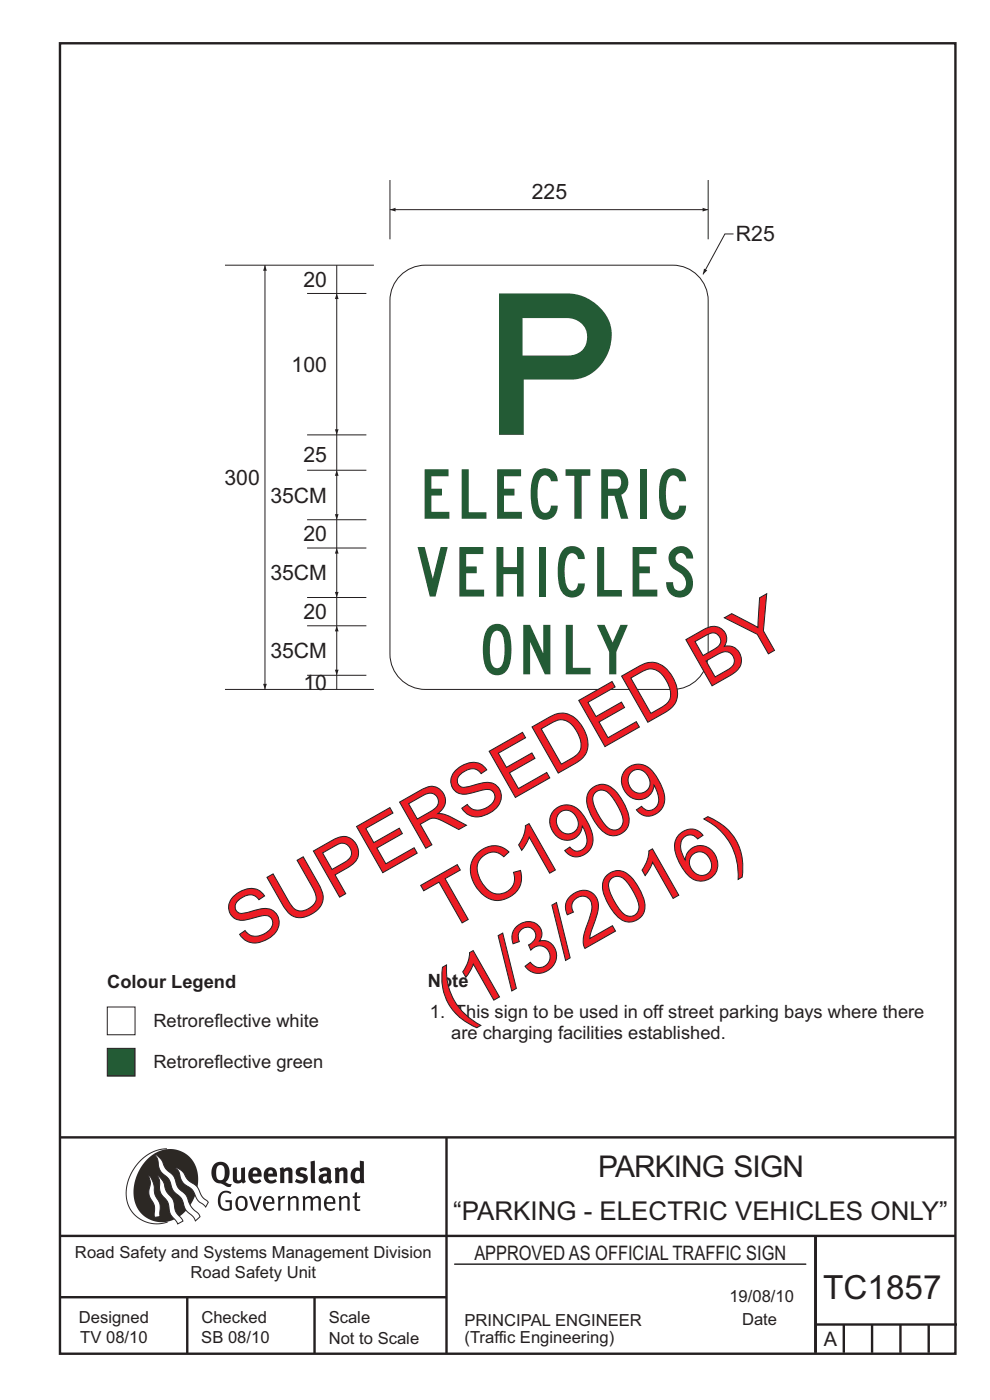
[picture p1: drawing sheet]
<svg xmlns="http://www.w3.org/2000/svg" width="210mm" height="297mm" viewBox="0 0 210 297" stroke-linecap="round" stroke-linejoin="round" font-family="sans-serif">
<g fill="none" stroke="#231f20" stroke-width=".51">
<path d="M12.7 9.2h190v278h-190zM12.7 241.3h190M94.7 241.4v45.8M12.7 275.2h82M12.7 262.2h190.1M39.7 275.2v12M66.7 275.2v12M173 262.1v24.9M173 281h30M179 281v6M185 281v6M191 281v6"/>
<path d="M197 281v6"/>
</g>
<path d="M96.4 268.2h74.6" fill="none" stroke="#231f20" stroke-width=".21"/>
<path d="M35.4 243.7a9.5 9.5 0 0 0-8.6 10.4 6.5 6.5 0 0 0 8.8 5.1" fill="none" stroke="#2c2824" stroke-width=".21"/>
<path d="M31.3 245.9a6.1 6.1 0 0 1 7.3-1.6 6.1 6.1 0 0 1 3.4 6.6 8.8 8.8 0 0 1-7.2 8.4 6.1 6.1 0 0 1-6.4-7.5 10.5 10.5 0 0 1 2.9-5.9z" fill-rule="evenodd" fill="#2c2824"/>
<g fill="#fff" stroke="#2c2824" stroke-width=".21">
<path d="M31.6 249.4l.3 .3 .6 1.2 .4 2.5 1 2 .1 2.7-1.2 .2-.1-2.5-.9-1.8-.2-.7 .3-2.4z" fill-rule="evenodd"/>
<path d="M37.1 247.7l.6 .1 .9 .6 1.3 1.9 1.9 1.5 1.1 2.1 1.3 1.2-.6 1-1.6-1.5-1.2-2.2-2-1.5-.5-.9-.4-1.5z" fill-rule="evenodd"/>
<path d="M32.8 244.9l.4 .1 .9 .8 1 2.1 1.7 1.5 .9 2.5 1.7 1.6 1.2 2.5 1.6 1.6 .2 .5-1 .9-.4-.9-1.6-1.5-1-2.4-1.7-1.7-.9-2.4-1.8-1.7-.3-.9-.3-1.6z" fill-rule="evenodd"/>
<path d="M33.4 249.4l.5 .3 .7 1 .7 2 1.5 1.9 .5 2.5 1.4 1.8 .1 .1-1.1 .7-1.6-2.2-.6-2.5-1.4-1.9-.3-1v-1.6z" fill-rule="evenodd"/>
</g>
<g fill="#231f20">
<path d="M46.8 253.1l.5-.4 .6-.1 .7 .1 .5 .3-.2 .3-.9-.3-.8 .2-.3 .7-.1 1.1 .1 .6 .3 .5 .5 .3 .6 .1 .4-.2v-1.3h-.8l-.1-.4h1.4v2l-.7 .2-.8 .1-.6-.2-.5-.5-.3-.8-.1-.9 .2-.8z" fill-rule="evenodd"/>
<path d="M50.7 254.3l.7-.2 .5 .5 .1 1.2-.2 .4-.3 .3h-.5l-.4-.4-.2-1.1zM50.4 254l-.5 1.1 .2 1.2 .8 .6 1-.2 .4-.4 .2-.5v-.8l-.2-.7-.3-.4-.5-.2h-.6z" fill-rule="evenodd"/>
<path d="M52.8 253.8l.5-.1 .9 2.6 .8-2.5h.5l-1.1 3h-.5z" fill-rule="evenodd"/>
<path d="M56.6 254.2l.4-.1 .4 .1 .2 .3 .1 .5h-1.4zM56.2 254l-.4 1v.7l.3 .6 .3 .4 .6 .2 1-.3 .2-.1-.2-.3-.6 .3-.7-.2-.3-.2-.1-.6v-.1h1.9l-.2-1.2-.8-.5-.5 .1z" fill-rule="evenodd"/>
<path d="M58.9 253.8l.5-.1 .1 .5 .4-.4 .6-.1-.2 .5-.4 .1-.4 .3v2.2h-.5z" fill-rule="evenodd"/>
<path d="M61 253.8h.5a.24 .24 0 0 0 .1 .3 .24 .24 0 0 0 .3-.2l.8-.2 .6 .5v2.6h-.4l-.1-2.3-.1-.3-.3-.1-.8 .5v2.2h-.5z" fill-rule="evenodd"/>
<path d="M64.2 253.8h.4a.23 .23 0 0 0 .2 .3 .23 .23 0 0 0 .3-.2l.5-.2 .5 .2a.23 .23 0 0 0 .3 .2 .23 .23 0 0 0 .2-.1l.8-.3 .6 .4 .1 2.7h-.5v-2.3l-.1-.3-.3-.1-.8 .5v2.2h-.5v-2.3l-.1-.3h-.3l-.8 .4v2.2h-.4z" fill-rule="evenodd"/>
<path d="M69.5 254.2l.5-.1 .4 .1 .2 .8h-1.3zM69.2 254l-.5 1 .1 .7 .2 .6 .4 .4 .4 .2 1.1-.3 .2-.1-.2-.3-.6 .3-.7-.2-.3-.3v-.6h1.9l-.2-1.2-.4-.3-.5-.2-.5 .1z" fill-rule="evenodd"/>
<path d="M71.8 253.8h.5a.24 .24 0 0 0 .1 .3 .24 .24 0 0 0 .4-.2l.7-.2 .6 .5 .1 2.6h-.5v-2.3l-.1-.3-.4-.1-.8 .5v2.2h-.5z" fill-rule="evenodd"/>
<path d="M75.3 253l.5-.1-.1 .9h.8l-.2 .3h-.6v2.2l.2 .2h.5v.3l-.2 .1-.6-.1-.4-.3v-2.4h-.4v-.3h.4z" fill-rule="evenodd"/>
<path d="M46.2 247.4l.4-.2h.4l.6 .6v1.8l-.2 .5-.4 .2h-.7l-.3-.5-.1-1.6zM45.5 246.9l-.4 .7-.2 .8v1l.3 .9 .7 .6 1 .2 1.6 .7 .4-.1 .3-.5h-.6l-.8-.4 .7-.9 .2-1.5a1.91 1.91 0 0 0-1.1-1.8 1.91 1.91 0 0 0-2.1 .3z" fill-rule="evenodd"/>
<path d="M49.4 247.8l.8-.2 .1 2.5 .1 .2 .3 .1 .4-.3v-2.3l.9-.2v2.6l.2 .5-.7 .3a.39 .39 0 0 0-.7 0h-.8l-.5-.4z" fill-rule="evenodd"/>
<path d="M53.8 248.4l.3-.1h.3l.2 .7h-1zM53.1 248l-.3 .5-.1 .8v.7l.4 .6 .5 .4 .6 .1 .7-.1 .6-.4-.4-.5-.4 .3h-.5l-.4-.1-.2-.4v-.3h1.9l-.1-1-.3-.6-1-.4-.5 .1z" fill-rule="evenodd"/>
<path d="M57.1 248.4l.2-.1h.4l.2 .7h-1zM56.4 248l-.4 .6-.1 .8 .1 .7 .4 .5 .5 .4 .6 .1 .6-.1 .6-.4-.3-.5-.6 .3h-.5l-.4-.6v-.2h1.9l-.1-1-.3-.6-.5-.3-.5-.1-.5 .1z" fill-rule="evenodd"/>
<path d="M59.3 247.8l.8-.2 .1 .4 1-.4 .7 .3 .1 .5v2.6h-.8v-2.3l-.3-.3-.6 .3v2.3h-.9z" fill-rule="evenodd"/>
<path d="M63 248l.9-.4 1.3 .3-.3 .6-.9-.2-.3 .2 .1 .3 1 .3 .4 .4v.8l-.4 .6-1.1 .2-1.1-.4 .3-.6 1 .4 .3-.1 .2-.3-.2-.3-.9-.3-.4-.3-.2-.6z" fill-rule="evenodd"/>
<path d="M68.6 249.7l.7-.2v.8l-.3 .2-.3-.1-.2-.3zM67.6 248.1l.4 .6 .8-.4 .5 .2a.35 .35 0 0 1 0 .5 .35 .35 0 0 1-.5 0l-1 .4-.2 .9 .2 .4 .3 .3h1.1a.49 .49 0 0 1 .8 .2l.5-.6-.3-.4v-1.7l-.2-.5-.4-.3-.6-.1z" fill-rule="evenodd"/>
<path d="M71 247.8l.8-.2 .1 .4 .9-.4 .7 .3 .2 .5v2.6h-.8l-.1-2.3-.2-.3-.6 .3v2.3h-.9z" fill-rule="evenodd"/>
<path d="M75.6 248.5l.3-.1 .4 .2v1.5l-.3 .2h-.4l-.2-.4-.1-.9zM76.3 246.2v1.3a.19 .19 0 0 1 0 .3 .19 .19 0 0 1-.3-.1l-.8 .1-.6 .5-.2 .9 .1 1 .3 .5 .6 .3h.6l.5-.2v.2h.8l-.1-4.6z" fill-rule="evenodd"/>
<path d="M65.9 246.4l.9-.2 .1 4.8h-.8l-.1-.3z" fill-rule="evenodd"/>
</g>
<path d="M22.8 222.4h5.8v5.9h-5.8z" fill-rule="evenodd" fill="#235b35" stroke="#231f20" stroke-width=".21"/>
<path d="M22.8 213.6h5.8v5.9h-5.8z" fill-rule="evenodd" fill="#fff" stroke="#231f20" stroke-width=".21"/>
<path d="M85.3 58.1a7.5 7.5 0 0 1 4.9-1.8h52.5a7.5 7.5 0 0 1 7.5 7.5v75a7.5 7.5 0 0 1-7.5 7.5h-52.5a7.5 7.5 0 0 1-7.5-7.5v-75a7.5 7.5 0 0 1 2.6-5.7z" fill="none" stroke="#231f20" stroke-width=".21"/>
<g fill="#235b35">
<path d="M90.1 99.6h5.1v1.4h-3.7v2.7h2.2v1.4h-2.2v3.5h3.8v1.5h-5.2z"/>
<path d="M97.9 99.6h1.5v9.1h3.8v1.4h-5.3z"/>
<path d="M105.5 99.6h5v1.4h-3.6v2.7h2.2v1.4h-2.2v3.5h3.8v1.5h-5.2z"/>
<path d="M113.9 99.9a2.68 2.68 0 0 1 2.9-.3 2.68 2.68 0 0 1 1.5 2.5h-1.4a1.22 1.22 0 0 0-1.1-1.2 1.22 1.22 0 0 0-1.4 .9 10.3 10.3 0 0 0 .2 6.2 1.21 1.21 0 0 0 1.5 .7 1.21 1.21 0 0 0 .7-1.4h1.5a2.73 2.73 0 0 1-2.4 3 2.73 2.73 0 0 1-3-2.5 13.4 13.4 0 0 1 .3-6.8z"/>
<path d="M120 99.6h5.2v1.3h-1.8v9.2h-1.6v-9.2h-1.8z"/>
<path d="M135.8 99.6h1.5v10.5h-1.5z"/>
<path d="M141.1 99.9a2.68 2.68 0 0 1 2.9-.3 2.68 2.68 0 0 1 1.5 2.5h-1.4a1.22 1.22 0 0 0-1.1-1.2 1.22 1.22 0 0 0-1.3 .9 10.3 10.3 0 0 0 .1 6.2 1.21 1.21 0 0 0 1.5 .7 1.21 1.21 0 0 0 .8-1.4h1.4a2.73 2.73 0 0 1-2.4 3 2.73 2.73 0 0 1-3-2.5 13.4 13.4 0 0 1 .3-6.8z"/>
<path d="M88.6 116.1h1.5l1.7 6.7 1.7-6.7h1.5l-2.6 10.5h-1.2z"/>
<path d="M97.4 116.1h5.1v1.4h-3.6v2.7h2.2v1.4h-2.2v3.5h3.8v1.5h-5.3z"/>
<path d="M105.3 116.1h1.5v4.2h2.9v-4.2h1.4v10.5h-1.4v-4.8h-2.9v4.8h-1.5z"/>
<path d="M114.3 116.1h1.5v10.5h-1.5z"/>
<path d="M119.7 116.4a2.68 2.68 0 0 1 2.9-.3 2.68 2.68 0 0 1 1.5 2.5h-1.5a1.22 1.22 0 0 0-1.1-1.2 1.22 1.22 0 0 0-1.3 .9 10.3 10.3 0 0 0 .1 6.2 1.21 1.21 0 0 0 1.5 .7 1.21 1.21 0 0 0 .8-1.4h1.5a2.73 2.73 0 0 1-2.5 3 2.73 2.73 0 0 1-3-2.5 13.4 13.4 0 0 1 .3-6.8z"/>
<path d="M126.7 116.1h1.5v9.1h3.7v1.4h-5.2z"/>
<path d="M134.2 116.1h5.1v1.4h-3.7v2.7h2.3v1.4h-2.3v3.5h3.8v1.5h-5.2z"/>
<path d="M142.6 116.6a2.58 2.58 0 0 1 2.9-.6 2.58 2.58 0 0 1 1.5 2.5h-1.4a1.18 1.18 0 0 0-1.9-.9 1.18 1.18 0 0 0 .3 2 4.3 4.3 0 0 1 2.7 5.6 2.88 2.88 0 0 1-3.4 1.4 2.88 2.88 0 0 1-2-3.1h1.5a1.44 1.44 0 0 0 1.5 1.8 1.44 1.44 0 0 0 1.2-2 3.3 3.3 0 0 0-2.2-2.4 2.72 2.72 0 0 1-.7-4.3z"/>
<path d="M111 132.6h1.4l2.8 6v-6h1.6v10.5h-1.2l-3.2-6.9v6.9h-1.4z"/>
<path d="M120 132.6h1.5v9.1h3.8v1.4h-5.3z"/>
<path d="M126.6 132.6h1.7l1.7 3.7 1.6-3.7h1.6l-2.5 5.7v4.8h-1.5v-4.8z"/>
<path d="M105.9 62.3v30h5.2v-11.8h10a9.1 9.1 0 0 0 8.6-8.8 8.9 8.9 0 0 0-6.3-8.9l-1.5-.4-1.5-.1zM110.8 67.5h9.4a4 4 0 0 1 4.3 3 4 4 0 0 1-2.4 4.7l-1.7 .2h-9.6z"/>
<path d="M127.5 99.6v10.5h1.5v-4.9h1.3l1.4 4.9h1.6l-1.5-5.2a2.97 2.97 0 0 0 1.5-2.7 2.97 2.97 0 0 0-1.9-2.6zM129 101.1h1.8a1.16 1.16 0 0 1 .9 1.6v.3a.91 .91 0 0 1-.9 .7h-1.8z"/>
<path d="M103.8 133a6.5 6.5 0 0 0-1.4 4.8 6.5 6.5 0 0 0 1.4 4.9 2.69 2.69 0 0 0 4.4-1.9 11 11 0 0 0-.6-7.3 2.6 2.6 0 0 0-3.8-.5zM104.7 134.1a1.23 1.23 0 0 1 1.3-.1 1.23 1.23 0 0 1 .7 1.1l.3 2.7a6.1 6.1 0 0 1-.8 3.6 1.31 1.31 0 0 1-1.4 .1 1.31 1.31 0 0 1-.7-1.2 12.4 12.4 0 0 1 .3-5.8z"/>
</g>
<path d="M155.6 49.6h-1.8l-4.7 8.6" fill="none" stroke="#231f20" stroke-width=".21"/>
<path d="M149.3 57l.7 .4-.9 .8z" fill="#231f20"/>
<path d="M82.7 38.2v12.6M82.7 44.5h67.5" fill="none" stroke="#231f20" stroke-width=".21"/>
<g fill="#231f20">
<path d="M149 44.1l1.2 .4-1.2 .4z"/>
<path d="M82.7 44.5l1.2-.4v.8z"/>
</g>
<path d="M47.7 56.3h31.6M56.2 56.3v90M47.7 146.3h31.6M65.1 143.3h12.6" fill="none" stroke="#231f20" stroke-width=".21"/>
<g fill="#231f20">
<path d="M56.2 56.3l.4 1.1h-.8z"/>
<path d="M55.8 145.1h.8l-.4 1.2z"/>
</g>
<path d="M71.4 62.3v30M65.1 92.3h12.6" fill="none" stroke="#231f20" stroke-width=".21"/>
<g fill="#231f20">
<path d="M71 91.1h.8l-.4 1.2z"/>
<path d="M71.4 62.3l.4 1.1h-.8z"/>
</g>
<path d="M71.4 110.3v6M65.1 132.8h12.6M71.4 126.8v19.5" fill="none" stroke="#231f20" stroke-width=".21"/>
<g fill="#231f20">
<path d="M71 142.1h.8l-.4 1.2z"/>
<path d="M71.4 132.8l.4 1.1h-.8z"/>
</g>
<path d="M71.4 116.3v10.5" fill="none" stroke="#231f20" stroke-width=".21"/>
<g fill="#231f20">
<path d="M71 125.6h.8l-.4 1.2z"/>
<path d="M71.4 116.3l.4 1.1h-.8z"/>
</g>
<path d="M71.4 99.8v10.5" fill="none" stroke="#231f20" stroke-width=".21"/>
<g fill="#231f20">
<path d="M71 109.1h.8l-.4 1.2z"/>
<path d="M71.4 99.8l.4 1.1h-.8z"/>
</g>
<path d="M150.2 38.2v12.6M71.4 56.3v6M65.1 62.3h12.6M65.1 99.8h12.6M71.4 92.3v7.5M65.1 116.3h12.6M65.1 110.3h12.6M65.1 126.8h12.6" fill="none" stroke="#231f20" stroke-width=".21"/>
<g font-size="15.7" fill="#ed1c24">
<text x="94.5" y="197.8" transform="rotate(-30 94.5 197.8)">TC1909</text>
<text x="52" y="201.7" transform="rotate(-30 52 201.7)">SUPERSEDED BY</text>
<text x="96.3" y="217" transform="rotate(-30 96.3 217)">(1/3/2016)</text>
</g>
<text font-size="7.1" fill="#231f20" x="174.6" y="275.6">TC1857</text>
<text font-size="6.3" fill="#231f20" x="126.9" y="249.8">PARKING SIGN</text>
<text font-size="5.5" fill="#231f20" x="96.1" y="258.8">“PARKING - ELECTRIC VEHICLES ONLY”</text>
<g font-size="4.5" fill="#231f20">
<text x="112.8" y="42.2">225</text>
<text x="156.1" y="51.1">R25</text>
<text x="64.4" y="60.8">20</text>
<text x="61.8" y="78.8">100</text>
<text x="64.4" y="98">25</text>
<text x="47.6" y="102.8">300</text>
<text x="57.4" y="106.6">35CM</text>
<text x="64.4" y="114.8">20</text>
<text x="57.4" y="123.1">35CM</text>
<text x="64.4" y="131.3">20</text>
<text x="57.4" y="139.6">35CM</text>
<text x="64.4" y="146.4">10</text>
</g>
<g font-size="4.2" fill="#231f20">
<text x="100.6" y="267.2">APPROVED AS OFFICIAL TRAFFIC SIGN</text>
<text x="174.7" y="285.6">A</text>
</g>
<g font-size="3.9" fill="#231f20">
<text x="22.7" y="209.5">Colour Legend</text>
<text x="90.8" y="209.5">Note</text>
<text x="32.5" y="217.8">Retroreflective white</text>
<text x="91.2" y="216">1. This sign to be used in off street parking bays where there</text>
<text x="95.7" y="220.4">are charging facilities established.</text>
<text x="32.5" y="226.6">Retroreflective green</text>
</g>
<g font-size="3.5" fill="#231f20">
<text x="15.9" y="266.8">Road Safety and Systems Management Division</text>
<text x="40.4" y="271.1">Road Safety Unit</text>
<text x="16.7" y="280.6">Designed</text>
<text x="42.7" y="280.6">Checked</text>
<text x="69.7" y="280.6">Scale</text>
<text x="98.5" y="281.3">PRINCIPAL ENGINEER</text>
<text x="154.7" y="276.2">19/08/10</text>
<text x="157.4" y="281.2">Date</text>
<text x="17" y="284.8">TV 08/10</text>
<text x="42.7" y="284.8">SB 08/10</text>
<text x="69.7" y="285.2">Not to Scale</text>
<text x="98.5" y="284.8">(Traffic Engineering)</text>
</g>
</svg>
